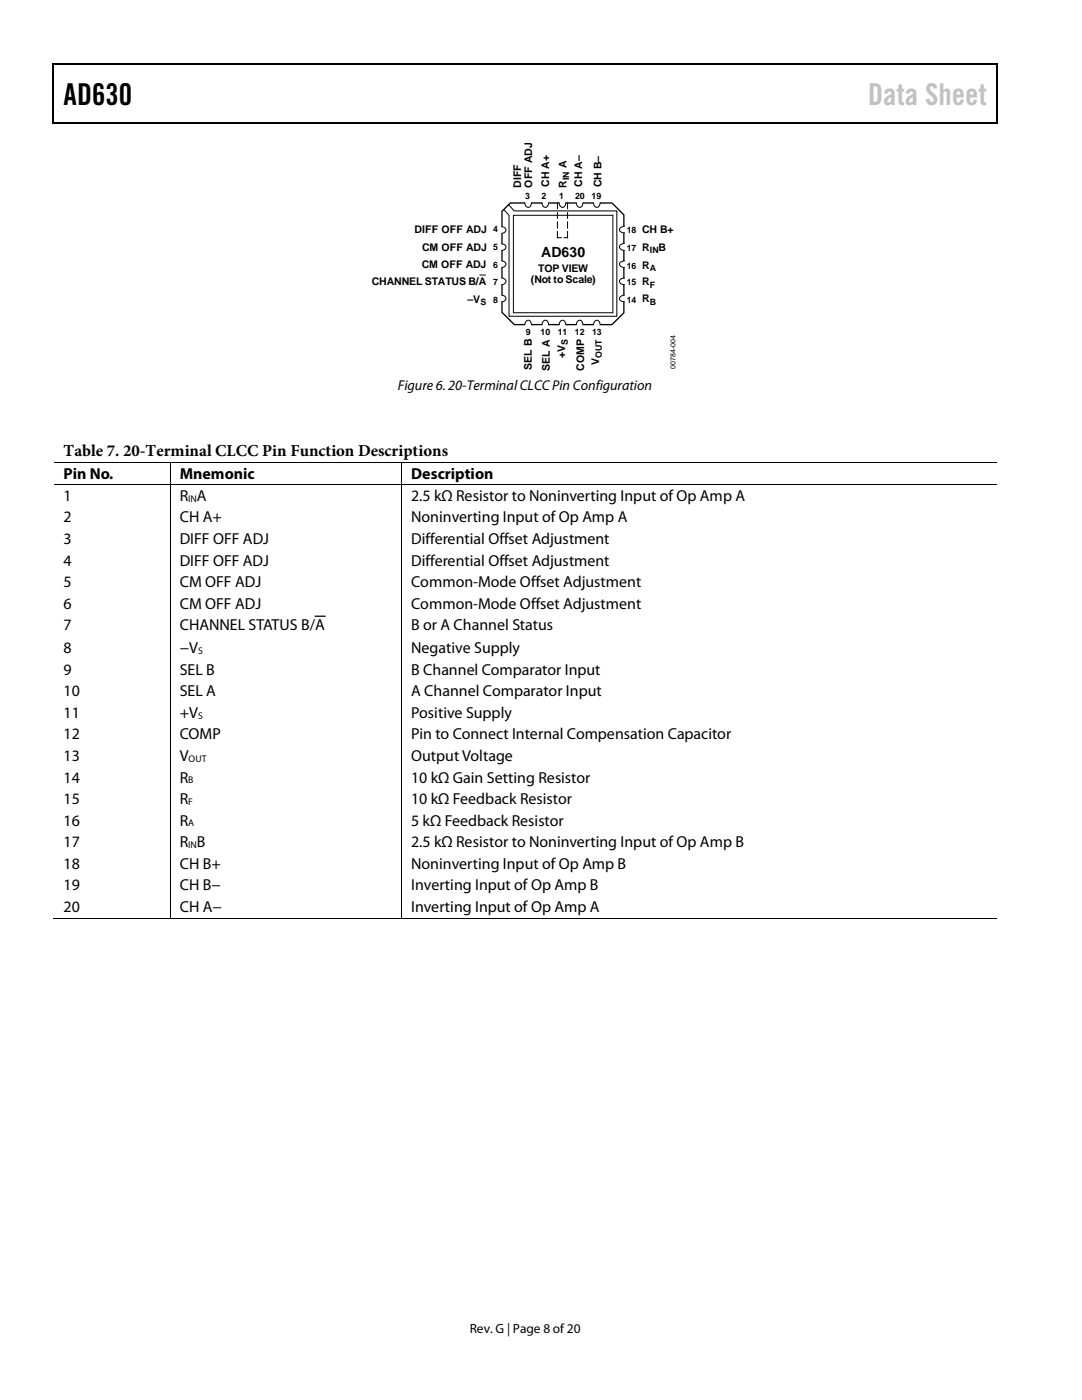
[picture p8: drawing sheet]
<svg xmlns="http://www.w3.org/2000/svg" width="216mm" height="279mm" viewBox="0 0 216 279" stroke-linecap="round" stroke-linejoin="round" font-family="sans-serif">
<g fill="#000">
<path d="M10.5 12.7h.3v1h-.3zM10.5 12.7h.3v.3h-.3zM133.3 12.7h.3v.3h-.3zM198.8 12.7h.2v1h-.2zM198.8 12.7h.2v.3h-.2zM10.5 24.4h.3v.2h-.3zM133.1 24.4h.2v.2h-.2zM198.8 24.4h.2v.2h-.2zM33.9 92.2h.1v.1h-.1zM33.9 96.6h.1v.2h-.1zM80.1 92.2h.1v.1h-.1zM80.1 96.6h.1v.2h-.1z"/>
<path d="M33.9 183.1h.1v.2h-.1zM80.1 183.1h.1v.2h-.1z"/>
</g>
<path d="M10.7 13.7v10.7M10.8 12.8h122.5M133.6 12.8h65.2M198.9 13.7v10.7M10.8 24.5h188M62.9 123h2" fill="none" stroke="#000" stroke-width=".25"/>
<g fill="none" stroke="#000" stroke-width=".2">
<path d="M10.8 92.2h23.1M10.8 96.7h23.1M34 92.3v4.3M34 96.8v86.3M34 92.2h46.1M34 96.7h46.1M80.1 92.3v4.3M80.1 96.8v86.3M80.2 92.2h118.6M80.2 96.7h118.6M10.5 183.2h23.4M34 183.2h46.1"/>
<path d="M80.2 183.2h118.6"/>
</g>
<path d="M100.5 41.8l1-.9 1.1 1.2h20.5v21h-21.5v-20.1z" fill="#fff"/>
<path d="M101.5 40.9l1.1 1.2h20.5v21h-21.5v-20.1l-1.1-1.2" fill="none" stroke="#000" stroke-width=".2"/>
<path d="M102.4 43h19.9v19.4h-19.9z" fill="#fff"/>
<path d="M102.4 43h19.9v19.4h-19.9z" fill="none" stroke="#000" stroke-width=".2"/>
<path d="M100.2 42.2l1.6-1.7h20.3l2.4 2.4v19.5l-2.4 2.4h-19.5l-2.4-2.5z" fill="none" stroke="#000" stroke-width=".26"/>
<path d="M104.9 40.1h1v.7h-1z" fill="#fff"/>
<path d="M104.9 40.1h1v.7h-1z" fill="none" stroke="#fff" stroke-width=".2"/>
<path d="M104.7 40.4h1.3a.71 .71 0 0 1-.6 1 .71 .71 0 0 1-.7-1z" fill-rule="evenodd" fill="#fff"/>
<path d="M104.7 40.4a.71 .71 0 0 0 .7 1 .71 .71 0 0 0 .6-1" fill="none" stroke="#000" stroke-width=".2"/>
<path d="M108.3 40.1h1v.7h-1z" fill="#fff"/>
<path d="M108.3 40.1h1v.7h-1z" fill="none" stroke="#fff" stroke-width=".2"/>
<path d="M108.2 40.4h1.3a.71 .71 0 0 1-.7 1 .71 .71 0 0 1-.6-1z" fill-rule="evenodd" fill="#fff"/>
<path d="M108.2 40.4a.71 .71 0 0 0 .6 1 .71 .71 0 0 0 .7-1" fill="none" stroke="#000" stroke-width=".2"/>
<path d="M111.8 40.1h.9v.7h-.9z" fill="#fff"/>
<path d="M111.8 40.1h.9v.7h-.9z" fill="none" stroke="#fff" stroke-width=".2"/>
<path d="M111.6 40.4h1.3a.71 .71 0 0 1-.7 1 .71 .71 0 0 1-.6-1z" fill-rule="evenodd" fill="#fff"/>
<path d="M111.6 40.4a.71 .71 0 0 0 .6 1 .71 .71 0 0 0 .7-1" fill="none" stroke="#000" stroke-width=".2"/>
<path d="M115.2 40.1h.9v.7h-.9z" fill="#fff"/>
<path d="M115.2 40.1h.9v.7h-.9z" fill="none" stroke="#fff" stroke-width=".2"/>
<path d="M115 40.4h1.3a.71 .71 0 0 1-.6 1 .71 .71 0 0 1-.7-1z" fill-rule="evenodd" fill="#fff"/>
<path d="M115 40.4a.71 .71 0 0 0 .7 1 .71 .71 0 0 0 .6-1" fill="none" stroke="#000" stroke-width=".2"/>
<path d="M118.6 40.1h1v.7h-1z" fill="#fff"/>
<path d="M118.6 40.1h1v.7h-1z" fill="none" stroke="#fff" stroke-width=".2"/>
<path d="M118.4 40.4h1.3a.71 .71 0 0 1-.6 1 .71 .71 0 0 1-.7-1z" fill-rule="evenodd" fill="#fff"/>
<path d="M118.4 40.4a.71 .71 0 0 0 .7 1 .71 .71 0 0 0 .6-1" fill="none" stroke="#000" stroke-width=".2"/>
<path d="M124.2 45.3h.7v1h-.7z" fill="#fff"/>
<path d="M124.2 45.3h.7v1h-.7z" fill="none" stroke="#fff" stroke-width=".2"/>
<path d="M123.9 45.4l.8-.2v1.3a.76 .76 0 0 1-1-.9z" fill-rule="evenodd" fill="#fff"/>
<path d="M124.7 45.2a.81 .81 0 0 0-1 .9l.5 .3 .5 .1" fill="none" stroke="#000" stroke-width=".2"/>
<path d="M124.2 48.7h.7v1.1h-.7z" fill="#fff"/>
<path d="M124.2 48.7h.7v1.1h-.7z" fill="none" stroke="#fff" stroke-width=".2"/>
<path d="M123.9 48.8l.8-.2v1.4a.81 .81 0 0 1-1-1z" fill-rule="evenodd" fill="#fff"/>
<path d="M124.7 48.6a.81 .81 0 0 0-1 .9l.5 .4 .5 .1" fill="none" stroke="#000" stroke-width=".2"/>
<path d="M124.2 52.3h.7v.9h-.7z" fill="#fff"/>
<path d="M124.2 52.3h.7v.9h-.7z" fill="none" stroke="#fff" stroke-width=".2"/>
<path d="M123.7 52.4l.5-.3h.5v1.3a.81 .81 0 0 1-1-1z" fill-rule="evenodd" fill="#fff"/>
<path d="M124.7 52.1a.76 .76 0 0 0-1 .8l.5 .4 .5 .1" fill="none" stroke="#000" stroke-width=".2"/>
<path d="M124.2 55.7h.7v.9h-.7z" fill="#fff"/>
<path d="M124.2 55.7h.7v.9h-.7z" fill="none" stroke="#fff" stroke-width=".2"/>
<path d="M123.7 55.9l.5-.4h.5v1.3a.78 .78 0 0 1-1-.9z" fill-rule="evenodd" fill="#fff"/>
<path d="M124.7 55.5a.77 .77 0 0 0-1 .9l.2 .2 .8 .2" fill="none" stroke="#000" stroke-width=".2"/>
<path d="M124.2 59.1h.7v1h-.7z" fill="#fff"/>
<path d="M124.2 59.1h.7v1h-.7z" fill="none" stroke="#fff" stroke-width=".2"/>
<path d="M123.9 59.1l.8-.2v1.3a.76 .76 0 0 1-1-.8z" fill-rule="evenodd" fill="#fff"/>
<path d="M124.7 58.9a.81 .81 0 0 0-1 1l.5 .3h.5" fill="none" stroke="#000" stroke-width=".2"/>
<path d="M99.8 45.4h.6v1h-.6z" fill="#fff"/>
<path d="M99.8 45.4h.6v1h-.6z" fill="none" stroke="#fff" stroke-width=".2"/>
<path d="M100.1 45.2a.69 .69 0 0 1 .9 .7 .69 .69 0 0 1-.9 .7z" fill-rule="evenodd" fill="#fff"/>
<path d="M100.1 45.2a.69 .69 0 0 1 .9 .7 .69 .69 0 0 1-.9 .7" fill="none" stroke="#000" stroke-width=".2"/>
<path d="M99.8 48.8h.6v1h-.6z" fill="#fff"/>
<path d="M99.8 48.8h.6v1h-.6z" fill="none" stroke="#fff" stroke-width=".2"/>
<path d="M100.1 48.7a.69 .69 0 0 1 .9 .6 .69 .69 0 0 1-.9 .7z" fill-rule="evenodd" fill="#fff"/>
<path d="M100.1 48.7a.69 .69 0 0 1 .9 .6 .69 .69 0 0 1-.9 .7" fill="none" stroke="#000" stroke-width=".2"/>
<path d="M99.8 52.3h.6v.9h-.6z" fill="#fff"/>
<path d="M99.8 52.3h.6v.9h-.6z" fill="none" stroke="#fff" stroke-width=".2"/>
<path d="M100.1 52.1a.69 .69 0 0 1 .9 .6 .69 .69 0 0 1-.9 .7z" fill-rule="evenodd" fill="#fff"/>
<path d="M100.1 52.1a.69 .69 0 0 1 .9 .6 .69 .69 0 0 1-.9 .7" fill="none" stroke="#000" stroke-width=".2"/>
<path d="M99.8 55.7h.6v.9h-.6z" fill="#fff"/>
<path d="M99.8 55.7h.6v.9h-.6z" fill="none" stroke="#fff" stroke-width=".2"/>
<path d="M100.1 55.5a.69 .69 0 0 1 .9 .7 .69 .69 0 0 1-.9 .6z" fill-rule="evenodd" fill="#fff"/>
<path d="M100.1 55.5a.69 .69 0 0 1 .9 .7 .69 .69 0 0 1-.9 .6" fill="none" stroke="#000" stroke-width=".2"/>
<path d="M99.8 59.1h.6v1h-.6z" fill="#fff"/>
<path d="M99.8 59.1h.6v1h-.6z" fill="none" stroke="#fff" stroke-width=".2"/>
<path d="M100.1 58.9a.69 .69 0 0 1 .9 .7 .69 .69 0 0 1-.9 .6z" fill-rule="evenodd" fill="#fff"/>
<path d="M100.1 58.9a.69 .69 0 0 1 .9 .7 .69 .69 0 0 1-.9 .6" fill="none" stroke="#000" stroke-width=".2"/>
<path d="M104.9 64.5h1v.7h-1z" fill="#fff"/>
<path d="M104.9 64.5h1v.7h-1z" fill="none" stroke="#fff" stroke-width=".2"/>
<path d="M104.9 64.2a.66 .66 0 0 1 .9-.2 .66 .66 0 0 1 .2 .9h-1.3z" fill-rule="evenodd" fill="#fff"/>
<path d="M104.7 64.9a.71 .71 0 0 1 .7-1 .71 .71 0 0 1 .6 1" fill="none" stroke="#000" stroke-width=".2"/>
<path d="M108.3 64.5h1v.7h-1z" fill="#fff"/>
<path d="M108.3 64.5h1v.7h-1z" fill="none" stroke="#fff" stroke-width=".2"/>
<path d="M108.3 64.2a.66 .66 0 0 1 .9-.2 .66 .66 0 0 1 .3 .9h-1.3z" fill-rule="evenodd" fill="#fff"/>
<path d="M108.2 64.9a.71 .71 0 0 1 .6-1 .71 .71 0 0 1 .7 1" fill="none" stroke="#000" stroke-width=".2"/>
<path d="M111.8 64.5h.9v.7h-.9z" fill="#fff"/>
<path d="M111.8 64.5h.9v.7h-.9z" fill="none" stroke="#fff" stroke-width=".2"/>
<path d="M111.8 64.2a.66 .66 0 0 1 .8-.2 .66 .66 0 0 1 .3 .9h-1.3z" fill-rule="evenodd" fill="#fff"/>
<path d="M111.6 64.9a.71 .71 0 0 1 .6-1 .71 .71 0 0 1 .7 1" fill="none" stroke="#000" stroke-width=".2"/>
<path d="M115.2 64.5h.9v.7h-.9z" fill="#fff"/>
<path d="M115.2 64.5h.9v.7h-.9z" fill="none" stroke="#fff" stroke-width=".2"/>
<path d="M115.2 64.2a.66 .66 0 0 1 .9-.2 .66 .66 0 0 1 .2 .9h-1.3z" fill-rule="evenodd" fill="#fff"/>
<path d="M115 64.9a.71 .71 0 0 1 .7-1 .71 .71 0 0 1 .6 1" fill="none" stroke="#000" stroke-width=".2"/>
<path d="M118.6 64.5h1v.7h-1z" fill="#fff"/>
<path d="M118.6 64.5h1v.7h-1z" fill="none" stroke="#fff" stroke-width=".2"/>
<path d="M118.6 64.2a.66 .66 0 0 1 .9-.2 .66 .66 0 0 1 .2 .9h-1.3z" fill-rule="evenodd" fill="#fff"/>
<path d="M95.8 54.9h1M111.2 40.5v1.2M111.2 42.4v1.2M111.2 44.3v1.2M111.2 46.2v1.2h.8M113.2 46.2v1.2h-.7M113.2 40.5v1.2M113.2 42.4v1.2M113.2 44.3v1.2M118.4 64.9a.71 .71 0 0 1 .7-1 .71 .71 0 0 1 .6 1" fill="none" stroke="#000" stroke-width=".2"/>
<text font-size="6" x="12.7" y="20.9">AD630</text>
<text font-size="6" fill="#c1c1c1" x="173.2" y="20.9">Data Sheet</text>
<text font-size="3.3" x="12.7" y="90.9">Table 7. 20-Terminal CLCC Pin Function Descriptions</text>
<g font-size="3.2">
<text x="12.7" y="95.5">Pin No.</text>
<text x="35.9" y="95.5">Mnemonic</text>
<text x="82" y="95.5">Description</text>
<text x="12.7" y="100">1</text>
<text x="35.9" y="100">R A</text>
<text x="82" y="100">2.5 kΩ Resistor to Noninverting Input of Op Amp A</text>
<text x="12.7" y="104.3">2</text>
<text x="35.9" y="104.3">CH A+</text>
<text x="82" y="104.3">Noninverting Input of Op Amp A</text>
<text x="12.7" y="108.6">3</text>
<text x="12.7" y="112.9">4</text>
<text x="35.9" y="112.9">DIFF OFF ADJ</text>
<text x="35.9" y="108.6">DIFF OFF ADJ</text>
<text x="82" y="108.6">Differential Offset Adjustment</text>
<text x="82" y="112.9">Differential Offset Adjustment</text>
<text x="12.7" y="117.2">5</text>
<text x="35.9" y="117.2">CM OFF ADJ</text>
<text x="82" y="117.2">Common-Mode Offset Adjustment</text>
<text x="12.7" y="121.5">6</text>
<text x="12.7" y="125.8">7</text>
<text x="35.9" y="121.5">CM OFF ADJ</text>
<text x="35.9" y="125.8">CHANNEL STATUS B/A</text>
<text x="82" y="125.8">B or A Channel Status</text>
<text x="82" y="121.5">Common-Mode Offset Adjustment</text>
<text x="12.7" y="130.4">8</text>
<text x="35.9" y="130.4">−V</text>
<text x="82" y="130.4">Negative Supply</text>
<text x="12.7" y="134.7">9</text>
<text x="35.9" y="134.7">SEL B</text>
<text x="82" y="134.7">B Channel Comparator Input</text>
<text x="12.7" y="139">10</text>
<text x="12.7" y="143.3">11</text>
<text x="35.9" y="139">SEL A</text>
<text x="35.9" y="143.3">+V</text>
<text x="82" y="143.3">Positive Supply</text>
<text x="82" y="139">A Channel Comparator Input</text>
<text x="12.7" y="147.6">12</text>
<text x="35.9" y="147.6">COMP</text>
<text x="82" y="147.6">Pin to Connect Internal Compensation Capacitor</text>
<text x="12.7" y="151.9">13</text>
<text x="35.9" y="151.9">V</text>
<text x="82" y="151.9">Output Voltage</text>
<text x="12.7" y="156.2">14</text>
<text x="12.7" y="160.5">15</text>
<text x="35.9" y="160.5">R</text>
<text x="35.9" y="156.2">R</text>
<text x="82" y="156.2">10 kΩ Gain Setting Resistor</text>
<text x="82" y="160.5">10 kΩ Feedback Resistor</text>
<text x="12.7" y="164.8">16</text>
<text x="35.9" y="164.8">R</text>
<text x="82" y="164.8">5 kΩ Feedback Resistor</text>
<text x="12.7" y="169.1">17</text>
<text x="12.7" y="173.4">18</text>
<text x="35.9" y="169.1">R B</text>
<text x="35.9" y="173.4">CH B+</text>
<text x="82" y="169.1">2.5 kΩ Resistor to Noninverting Input of Op Amp B</text>
<text x="82" y="173.4">Noninverting Input of Op Amp B</text>
<text x="12.7" y="177.7">19</text>
<text x="35.9" y="177.7">CH B−</text>
<text x="82" y="177.7">Inverting Input of Op Amp B</text>
<text x="12.7" y="181.9">20</text>
<text x="35.9" y="181.9">CH A−</text>
<text x="82" y="181.9">Inverting Input of Op Amp A</text>
</g>
<g font-size="2.8">
<text x="108" y="51.3">AD630</text>
<text x="79.4" y="77.9">Figure 6. 20-Terminal CLCCPin Configuration</text>
</g>
<text font-size="2.7" x="93.7" y="266">Rev. G | Page 8 of20</text>
<g font-size="2.1">
<text x="113" y="33.6" transform="rotate(-90 113 33.6)">A</text>
<text x="104" y="37.5" transform="rotate(-90 104 37.5)">DIFF</text>
<text x="106.2" y="37.5" transform="rotate(-90 106.2 37.5)">OFF ADJ</text>
<text x="109.6" y="37.3" transform="rotate(-90 109.6 37.3)">CH A+</text>
<text x="113" y="37.5" transform="rotate(-90 113 37.5)">R</text>
<text x="116.2" y="37.3" transform="rotate(-90 116.2 37.3)">CH A–</text>
<text x="120" y="37.3" transform="rotate(-90 120 37.3)">CH B–</text>
<text x="82.7" y="46.5">DIFF OFF ADJ</text>
<text x="128.1" y="46.5">CH B+</text>
<text x="84.1" y="53.6">CM OFF ADJ</text>
<text x="84.2" y="50.1">CM OFF ADJ</text>
<text x="128.1" y="50.1">R</text>
<text x="128.1" y="53.6">R</text>
<text x="131.4" y="50.1">B</text>
<text x="74.2" y="56.8">CHANNEL STATUS B/A</text>
<text x="105.9" y="56.5">(Not to Scale)</text>
<text x="107.4" y="54.3">TOP VIEW</text>
<text x="128.1" y="56.9">R</text>
<text x="93.3" y="60.4">–V</text>
<text x="128.1" y="60.3">R</text>
<text x="112.7" y="71.5" transform="rotate(-90 112.7 71.5)">+V</text>
<text x="106.1" y="73.8" transform="rotate(-90 106.1 73.8)">SEL B</text>
<text x="109.7" y="74" transform="rotate(-90 109.7 74)">SEL A</text>
<text x="116.6" y="74" transform="rotate(-90 116.6 74)">COMP</text>
<text x="119.6" y="72.8" transform="rotate(-90 119.6 72.8)">V</text>
</g>
<g font-size="1.9">
<text x="37.5" y="100.2">IN</text>
<text x="39.5" y="130.6">S</text>
<text x="39.5" y="143.5">S</text>
<text x="37.6" y="152.1">OUT</text>
<text x="37.5" y="156.3">B</text>
<text x="37.5" y="160.7">F</text>
<text x="37.5" y="164.9">A</text>
<text x="37.5" y="169.2">IN</text>
</g>
<g font-size="1.8">
<text x="113.6" y="36" transform="rotate(-90 113.6 36)">IN</text>
<text x="104.8" y="39.6">3</text>
<text x="108.1" y="39.6">2</text>
<text x="111.6" y="39.6">1</text>
<text x="114.7" y="39.6">20</text>
<text x="118.1" y="39.6">19</text>
<text x="98.4" y="46.4">4</text>
<text x="125" y="46.5">18</text>
<text x="98.4" y="50">5</text>
<text x="98.4" y="53.6">6</text>
<text x="125" y="53.6">16</text>
<text x="125" y="50.1">17</text>
<text x="129.7" y="50.6">IN</text>
<text x="98.4" y="56.8">7</text>
<text x="125" y="56.8">15</text>
<text x="129.7" y="54.2">A</text>
<text x="129.7" y="57.4">F</text>
<text x="95.8" y="60.9">S</text>
<text x="98.4" y="60.4">8</text>
<text x="125" y="60.5">14</text>
<text x="129.7" y="60.8">B</text>
<text x="104.9" y="66.8">9</text>
<text x="107.9" y="66.8">10</text>
<text x="111.3" y="66.8">11</text>
<text x="113.3" y="68.9" transform="rotate(-90 113.3 68.9)">S</text>
<text x="114.7" y="66.8">12</text>
<text x="118.2" y="66.8">13</text>
<text x="120.1" y="71.4" transform="rotate(-90 120.1 71.4)">OUT</text>
</g>
<text font-size="1.4" x="134.8" y="73.6" transform="rotate(-90 134.8 73.6)">00784-004</text>
</svg>
